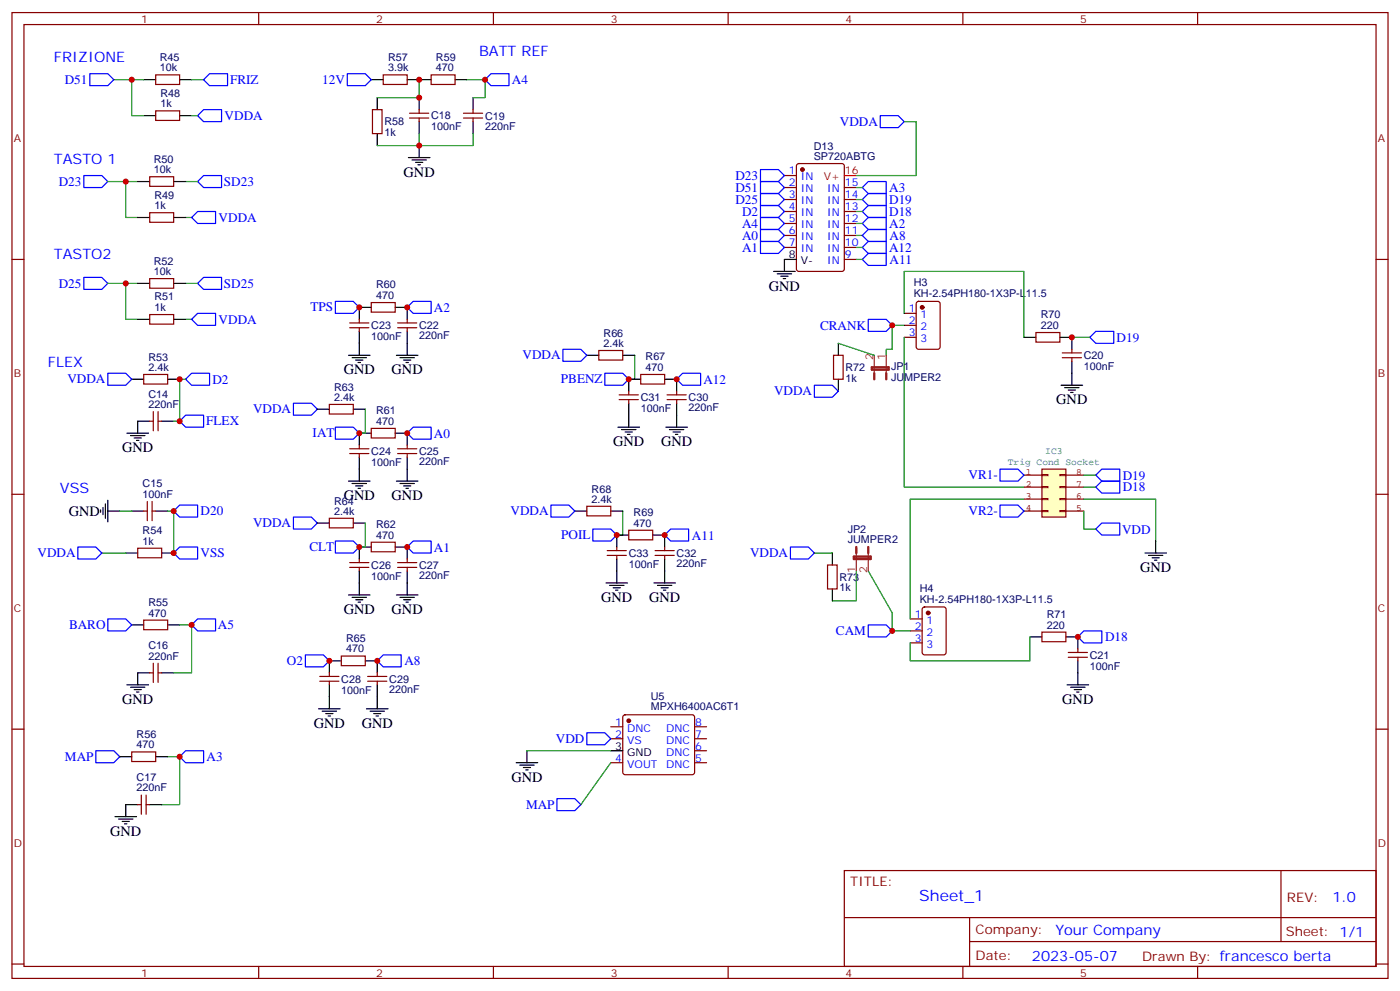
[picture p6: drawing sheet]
<svg xmlns="http://www.w3.org/2000/svg" width="412mm" height="292mm" viewBox="0 0 412 292" stroke-linecap="round" stroke-linejoin="round" font-family="sans-serif">
<g fill="none" stroke="#870000" stroke-width=".35">
<path d="M3.5 3.7h405.4v284.3h-405.4zM7.1 7.2h398.2v277.3h-398.2zM76.2 3.7v3.5M145.3 3.7v3.5M214.5 3.7v3.5M283.6 3.7v3.5M352.8 3.7v3.5M45.9 22h7v2.9h-7zM45.9 32.6h7v2.9h-7zM109.7 32.3h2.8v7h-2.8zM112.9 22h7v2.9h-7zM120.6 33.3h5.7"/>
<path d="M120.6 34.7h5.7M123.5 32.3v1M123.5 34.7v1.1M127 22h7.1v2.9h-7.1zM136.5 33.3h5.7M136.5 34.7h5.7M139.3 32.3v1M139.3 34.7v1.1M44.1 52h7.1v2.9h-7.1zM231.1 51.7h3.5M231.1 55.2h3.5M231.1 58.7h3.5"/>
<path d="M234.8 48.4l.5-.2h12.7l.7 .4v30.6l-.5 .6-12.9 .1-.6-.5-.1-30.5zM248.7 55.2h3.5M248.7 58.7h3.5M3.5 76.4h3.6M44.1 62.6h7.1v2.8h-7.1zM231.1 62.3h3.5M231.1 65.8h3.5M231.1 69.3h3.5M231.1 72.8h3.5M248.7 76.4h3.5M248.7 62.3h3.5M248.7 65.8h3.5"/>
<path d="M248.7 69.3h3.5M248.7 72.8h3.5M405.3 76.4h3.6M44.1 92.6h7.1v2.8h-7.1zM44.1 82h7.1v2.8h-7.1zM103 95.1h5.7M103 96.5h5.7M105.8 94v1.1M105.8 96.5v1M109.4 89.1h7v2.8h-7zM117.1 95.1h5.7M117.1 96.5h5.7"/>
<path d="M119.9 94v1.1M119.9 96.5v1M42.3 110.2h7.1v2.9h-7.1zM97 119.1h7.1v2.8h-7.1zM176.4 103.2h7v2.8h-7zM182.4 116.2h5.6M182.4 117.7h5.6M185.2 115.2v1M185.2 117.7v1M188.7 110.2h7.1v2.9h-7.1zM196.5 116.2h5.6M196.5 117.7h5.6"/>
<path d="M199.3 115.2v1M199.3 117.7v1M312.9 103.9h5.7M312.9 105.3h5.7M315.7 102.8v1.1M315.7 105.3v1.1M44.1 124h1.1M45.2 121.2v5.6M46.6 121.2v5.6M46.6 124h1M103 132.1h5.7M103 133.5h5.7"/>
<path d="M105.8 131.1v1M105.8 133.5v1.1M109.4 126.1h7v2.8h-7zM117.1 132.1h5.7M117.1 133.5h5.7M119.9 131.1v1M119.9 133.5v1.1M3.5 145.5h3.6M42.3 150.5h1.1M43.4 147.6v5.7M44.8 147.6v5.7M44.8 150.5h1.1"/>
<path d="M97 152.6h7.1v2.8h-7.1zM109.4 159.6h7v2.9h-7zM172.9 149h7v2.9h-7zM185.2 156.1h7.1v2.8h-7.1zM405.3 145.5h3.6M40.6 161.4h7v2.8h-7zM103 165.6h5.7M103 167h5.7M105.8 164.6v1M105.8 167v1.1M117.1 165.6h5.7M117.1 167h5.7"/>
<path d="M119.9 164.6v1M119.9 167v1.1M178.9 162.1h5.6M178.9 163.5h5.6M181.7 161v1.1M181.7 163.5v1.1M193 162.1h5.6M193 163.5h5.6M195.8 161v1.1M195.8 163.5v1.1M42.3 182.6h7.1v2.8h-7.1zM44.1 198.1h1.1"/>
<path d="M45.2 195.3v5.6M46.6 195.3v5.6M46.6 198.1h1M94.2 199.1h5.6M97 198.1v1M100.5 193.1h7.1v2.9h-7.1zM108.3 199.1h5.6M111.1 198.1v1M314.7 192.1h5.6M314.7 193.5h5.6M317.5 191v1.1M317.5 193.5v1.1"/>
<path d="M3.5 214.7h3.6M94.2 200.6h5.6M97 200.6v1M108.3 200.6h5.6M111.1 200.6v1M405.3 214.7h3.6M38.8 221.4h7.1v2.8h-7.1zM40.6 236.9h1M41.6 234.1v5.6M43 234.1v5.6M43 236.9h1.1M248.7 256.3h156.6v28.2h-156.6z"/>
<path d="M377.3 256.3v20.9M248.7 270.1h156.5M285.6 277.2h119.6M285.6 270.1v14.2M3.5 283.8h3.6M76.2 284.5v3.5M145.3 284.5v3.5M214.5 284.5v3.5M283.6 284.5v3.5M352.8 284.5v3.5M405.3 283.8h3.6"/>
</g>
<g fill="none" stroke="#000" stroke-width=".35">
<path d="M42.3 23.5h3.6M42.3 34h3.6M52.9 23.5h3.5M52.9 34h3.5M109.4 23.5h3.5M111.1 28.8v3.5M111.1 39.3v3.6M119.9 23.5h7.1M123.5 28.8v3.5M123.5 35.8v3.5M134.1 23.5h3.5M139.3 28.8v3.5"/>
<path d="M139.3 35.8v3.5M40.6 53.4h3.5M51.2 53.4h3.5M120.3 46.4h6.3M121.4 47.1h4.2M122.4 47.8h2.1M123.1 48.5h.7M123.5 42.9v3.5M40.6 64h3.5M51.2 64h3.5M227.9 79.9h6.3M234.6 76.4h-3.5v3.5"/>
<path d="M40.6 94h3.5M40.6 83.4h3.5M51.2 94h3.5M51.2 83.4h3.5M105.8 97.5v7.1M109.4 90.5h-3.6v3.5M116.4 90.5h3.5v3.5M119.9 97.5v7.1M229 80.6h4.2M230 81.3h2.1M230.7 82h.7M315.7 99.3v3.5"/>
<path d="M38.8 111.7h3.5M49.4 111.7h3.5M102.7 104.6h6.3M103.7 105.3h4.2M104.8 106h2.1M105.5 106.7h.7M116.8 104.6h6.3M117.8 105.3h4.3M118.9 106h2.1M119.6 106.7h.7M172.9 104.6h3.5M183.4 104.6h3.6"/>
<path d="M185.2 118.7v7.1M188.7 111.7h-3.5v3.5M195.8 111.7h3.5v3.5M199.3 118.7v7.1M312.6 113.4h6.3M313.6 114.1h4.3M314.7 114.8h2.1M315.4 115.5h.7M315.7 106.4v7M37.4 127.5h6.3M38.5 128.2h4.2M39.5 128.9h2.1"/>
<path d="M40.2 129.6h.7M44.1 124h-3.5v3.5M47.6 124h3.6M93.5 120.5h3.5M104.1 120.5h3.5M105.8 134.6v7M109.4 127.5h-3.6v3.6M116.4 127.5h3.5v3.6M119.9 134.6v7M182 125.8h6.4M183.1 126.5h4.2M184.1 127.2h2.2"/>
<path d="M184.9 127.9h.7M196.1 125.8h6.4M197.2 126.5h4.2M198.3 127.2h2.1M199 127.9h.7M29.6 150.1v.7M30.3 149.4v2.1M31 148.3v4.3M31.7 150.5h3.6M31.7 147.3v6.3M38.8 150.5h3.5M45.9 150.5h3.5"/>
<path d="M93.5 154h3.5M102.7 141.6h6.3M103.7 142.3h4.2M104.1 154h3.5M104.8 143.1h2.1M105.5 143.8h.7M116.8 141.6h6.3M117.8 142.3h4.3M118.9 143.1h2.1M119.6 143.8h.7M169.3 150.5h3.6M179.9 150.5h3.5"/>
<path d="M185.2 157.5h-3.5v3.5M192.3 157.5h3.5v3.5M37 162.8h3.6M47.6 162.8h3.6M102.7 175.2h6.3M103.7 175.9h4.2M104.8 176.6h2.1M105.5 177.3h.7M105.8 168.1v7.1M109.4 161h-3.6v3.6M116.4 161h3.5v3.6M116.8 175.2h6.3"/>
<path d="M117.8 175.9h4.3M118.9 176.6h2.1M119.6 177.3h.7M119.9 168.1v7.1M178.5 171.6h6.4M179.6 172.3h4.2M180.6 173h2.1M181.3 173.7h.7M181.7 164.6v7M192.6 171.6h6.4M193.7 172.3h4.2M194.7 173h2.1"/>
<path d="M195.4 173.7h.7M195.8 164.6v7M38.8 184h3.5M44.1 198.1h-3.5v3.5M47.6 198.1h3.6M49.4 184h3.5M100.5 194.6h-3.5v3.5M107.6 194.6h3.5v3.5M317.5 187.5v3.5M317.5 194.6v7M37.4 201.6h6.3M38.5 202.3h4.2"/>
<path d="M39.5 203h2.1M40.2 203.7h.7M93.8 208.7h6.4M94.9 209.4h4.2M96 210.1h2.1M96.7 210.8h.7M97 201.6v7.1M107.9 208.7h6.4M109 209.4h4.2M110.1 210.1h2.1M110.8 210.8h.7M111.1 201.6v7.1"/>
<path d="M314.3 201.6h6.4M315.4 202.3h4.2M316.4 203h2.2M317.1 203.7h.8M35.3 222.8h3.5M40.6 236.9h-3.6v3.5M44.1 236.9h3.5M45.9 222.8h3.5M33.9 240.4h6.3M34.9 241.1h4.3M36 241.8h2.1M36.7 242.5h.7"/>
</g>
<circle cx="236.4" cy="49.9" r=".53" fill="#870000" stroke="#870000" stroke-width=".35"/>
<path d="M248.7 51.7h3.5" fill="none" stroke="#f00" stroke-width=".35"/>
<g fill="none" stroke="#00f" stroke-width=".35">
<path d="M26.5 21.7h5.2l1.8 1.8-1.8 1.7h-5.2zM58.2 34l1.8-1.7h5.3v3.5h-5.3zM61.7 21.7h5.3v3.5h-5.3l-1.7-1.7zM102.3 21.7h5.3l1.8 1.8-1.8 1.7h-5.3zM144.6 21.7h5.3v3.5h-5.3l-1.7-1.7zM259.3 34h5.3l1.7 1.8-1.7 1.8h-5.3zM24.7 51.7h5.3l1.7 1.7-1.7 1.8h-5.3zM58.2 53.4l1.8-1.7h5.3v3.5h-5.3zM224 49.9h5.3l1.8 1.8-1.8 1.7h-5.3zM224 53.4h5.3l1.8 1.8-1.8 1.8h-5.3zM224 57h5.3l1.8 1.7-1.8 1.8h-5.3zM254 58.7l1.8-1.7h5.3v3.5h-5.3z"/>
<path d="M255.8 53.4h5.3v3.6h-5.3l-1.8-1.8zM56.4 64l1.8-1.7h5.3v3.5h-5.3zM224 60.5h5.3l1.8 1.8-1.8 1.7h-5.3zM224 64h5.3l1.8 1.8-1.8 1.8h-5.3zM224 67.6h5.3l1.8 1.7-1.8 1.8h-5.3zM224 71.1h5.3l1.8 1.7-1.8 1.8h-5.3zM254 62.3l1.8-1.8h5.3v3.5h-5.3zM254 65.8l1.8-1.8h5.3v3.6h-5.3zM254 69.3l1.8-1.7h5.3v3.5h-5.3zM254 72.8l1.8-1.7h5.3v3.5h-5.3zM254 76.4l1.8-1.8h5.3v3.5h-5.3zM24.7 81.7h5.3l1.7 1.7-1.7 1.8h-5.3z"/>
<path d="M56.4 94l1.8-1.7h5.3v3.5h-5.3zM58.2 83.4l1.8-1.7h5.3v3.5h-5.3zM98.8 88.7h5.3l1.7 1.8-1.7 1.8h-5.3zM119.9 90.5l1.8-1.8h5.3v3.6h-5.3zM322.8 97.5h5.3v3.6h-5.3l-1.8-1.8zM31.7 109.9h5.3l1.8 1.8-1.8 1.7h-5.3zM54.7 111.7l1.7-1.8h5.3v3.5h-5.3zM86.4 118.7h5.3l1.8 1.8-1.8 1.7h-5.3zM165.8 102.8h5.3l1.8 1.8-1.8 1.8h-5.3zM178.2 109.9h5.2l1.8 1.8-1.8 1.7h-5.2zM199.3 111.7l1.8-1.8h5.3v3.5h-5.3zM52.9 124l1.8-1.8h5.3v3.6h-5.3z"/>
<path d="M98.8 125.8h5.3l1.7 1.7-1.7 1.8h-5.3zM119.9 127.5l1.8-1.7h5.3v3.5h-5.3zM51.2 150.5l1.7-1.8h5.3v3.5h-5.3zM86.4 152.2h5.3l1.8 1.8-1.8 1.8h-5.3zM98.8 159.3h5.3l1.7 1.7-1.7 1.8h-5.3zM162.3 148.7h5.3l1.7 1.8-1.7 1.7h-5.3zM174.6 155.8h5.3l1.8 1.7-1.8 1.8h-5.3zM195.8 157.5l1.8-1.7h5.2v3.5h-5.2zM22.9 161h5.3l1.8 1.8-1.8 1.8h-5.3zM51.2 162.8l1.7-1.8h5.3v3.6h-5.3zM119.9 161l1.8-1.7h5.3v3.5h-5.3zM31.7 182.2h5.3l1.8 1.8-1.8 1.7h-5.3z"/>
<path d="M56.4 184l1.8-1.8h5.3v3.5h-5.3zM90 192.8h5.2l1.8 1.8-1.8 1.7h-5.2zM111.1 194.6l1.8-1.8h5.3v3.5h-5.3zM317.5 187.5l1.8-1.8h5.3v3.6h-5.3zM28.2 221h5.3l1.8 1.8-1.8 1.7h-5.3zM52.9 222.8l1.8-1.8h5.3v3.5h-5.3z"/>
</g>
<g fill="none" stroke="#008700" stroke-width=".35">
<path d="M33.5 23.5h5.3M42.3 23.5h-3.5v10.5h3.5M56.4 34h1.8M56.4 23.5h3.6M123.5 23.5v5.3h-12.4M123.5 39.3v3.6h-12.4M137.6 23.5h5.3v5.3h-3.6M139.3 39.3v3.6h-15.8M266.3 35.8h3.6v15.9h-17.7M31.7 53.4h5.3M40.6 53.4h-3.6v10.6h3.6M54.7 53.4h3.5"/>
<path d="M252.2 55.2h1.8M252.2 58.7h1.8M54.7 64h1.7M252.2 62.3h1.8M252.2 65.8h1.8M252.2 69.3h1.8M252.2 72.8h1.8M252.2 76.4h1.8M31.7 83.4h5.3M40.6 83.4h-3.6v10.6h3.6M54.7 83.4h3.5M54.7 94h1.7"/>
<path d="M54.7 111.7h-1.8v12.3h-1.7M187 104.6v7.1h-1.8M107.6 120.5v7h-1.8M35.3 150.5h3.5M49.4 150.5h1.8v12.3M107.6 154v7h-1.8M183.4 150.5v7h-1.7M30 162.8h7M52.9 184h3.5v14.1h-5.2M49.4 222.8h3.5v14.1h-5.3"/>
</g>
<path d="M306.9 138.1h7.1v14.1h-7.1z" fill="#ffffc2" stroke="#850000" stroke-width=".35"/>
<path d="M306.9 139.7h1.8v.4h-1.8zM312.2 139.7h1.8v.4h-1.8zM306.9 150.3h1.8v.3h-1.8zM306.9 146.8h1.8v.3h-1.8zM306.9 143.2h1.8v.4h-1.8zM312.2 150.3h1.8v.3h-1.8zM312.2 146.8h1.8v.3h-1.8zM312.2 143.2h1.8v.4h-1.8z" fill="none" stroke="#850000" stroke-width=".29"/>
<path d="M301.6 139.9h5.3M314 139.9h5.3M301.6 143.4h5.3M301.6 146.9h5.3M301.6 150.5h5.3M314 143.4h5.3M314 146.9h5.3M314 150.5h5.3" fill="none" stroke="#850000" stroke-width=".35"/>
<path d="M255.8 94h5.3l1.7 1.8-1.7 1.7h-5.3zM239.9 113.4h5.3l1.7 1.8-1.7 1.7h-5.3zM294.6 138.1h5.3l1.7 1.8-1.7 1.7h-5.3zM322.8 139.9l1.8-1.8h5.2v3.5h-5.2zM294.6 148.7h5.3l1.7 1.8-1.7 1.7h-5.3zM322.8 155.8l1.8-1.8h5.2v3.5h-5.2zM322.8 143.4l1.8-1.8h5.2v3.6h-5.2zM232.8 161h5.3l1.8 1.8-1.8 1.8h-5.3zM255.8 184h5.3l1.7 1.7-1.7 1.8h-5.3zM172.9 215.7h5.3l1.7 1.8-1.7 1.8h-5.3zM164 235.1h5.3l1.8 1.8-1.8 1.8h-5.3z" fill="none" stroke="#00f" stroke-width=".35"/>
<g fill="none" stroke="#008700" stroke-width=".35">
<path d="M266.3 95.8h-3.5v7h-1.7v1.8M266.3 92.3v-12.4h35.3v19.4M266.3 99.3v44.1h35.3M315.7 99.3h5.3M246.9 101.1l10.6 3.5M319.3 139.9h3.5M301.6 146.9h-33.5v35.3M319.3 150.5v5.3h3.5M319.3 146.9h21.1v12.4M319.3 143.4h3.5M239.9 162.8h5.3M252.2 168.1v8.8h-7"/>
<path d="M255.8 168.1l7 12.3v5.3h5.3M303.4 187.5v7.1h-35.3v-5.3M155.2 221h24.7M179.9 224.5l-8.8 12.4"/>
</g>
<g fill="none" stroke="#000" stroke-width=".35">
<path d="M301.6 99.3h3.6M312.2 99.3h3.5M246.9 101.1v3.5M246.9 111.7v3.5M340.4 159.3v3.5M245.2 162.8v3.5M245.2 173.4v3.5M337.3 162.8h6.3M338.3 163.5h4.2M339.4 164.2h2.1M340.1 164.9h.7M303.4 187.5h3.5"/>
<path d="M314 187.5h3.5M152 224.5h6.4M153.1 225.2h4.2M154.2 226h2.1M154.9 226.7h.7M155.2 221v3.5M179.9 221h3.5"/>
</g>
<g fill="none" stroke="#870000" stroke-width=".35">
<path d="M266.3 92.3h3.6M266.3 95.8h3.6M266.3 99.3h3.6M270.1 88.9l.5-.2h5.6l.7 .5v12.9l-.4 .7h-5.9l-.7-.4v-13zM305.2 97.9h7v2.8h-7zM245.5 104.6h2.9v7.1h-2.9zM243.8 166.3h2.8v7.1h-2.8zM271.9 178.9l.4-.2h5.7l.6 .4 .1 13-.5 .6-5.9 .1-.6-.5-.1-12.9zM268.1 182.2h3.5M268.1 185.7h3.5M268.1 189.3h3.5M306.9 186.1h7.1v2.8h-7.1z"/>
<path d="M179.9 214h3.5M179.9 217.5h3.5M183.7 210.6l.4-.2h19.8l.5 .2 .2 .5v16.3l-.2 .5-.5 .2h-19.8l-.4-.3-.3-.4v-16.3zM204.6 214h3.5M204.6 217.5h3.5M179.9 224.5h3.5M204.6 224.5h3.5M204.6 221h3.5"/>
</g>
<g fill="#870000" stroke="#870000" stroke-width=".35">
<circle cx="271.6" cy="90.5" r=".53"/>
<circle cx="273.4" cy="180.4" r=".53"/>
<circle cx="185.2" cy="212.2" r=".53"/>
</g>
<path d="M257.5 104.6v5.3M261.1 104.6v5.3M252.2 162.8v5.3M255.8 162.8v5.3" fill="none" stroke="#8c2424" stroke-width=".35"/>
<path d="M256.8 108.1h5v.7h-5zM257.5 109.9v1.8M261.1 109.9v1.8M251.5 163.9h5v.7h-5zM252.2 161v1.8M255.8 161v1.8" fill="none" stroke="#8c2424" stroke-width=".71"/>
<g fill="#c00">
<circle cx="38.8" cy="23.5" r=".88"/>
<circle cx="37" cy="53.4" r=".88"/>
<circle cx="37" cy="83.4" r=".88"/>
<circle cx="52.9" cy="111.7" r=".88"/>
<circle cx="51.2" cy="150.5" r=".88"/>
<circle cx="51.2" cy="162.8" r=".88"/>
<circle cx="52.9" cy="124" r=".88"/>
<circle cx="56.4" cy="184" r=".88"/>
<circle cx="52.9" cy="222.8" r=".88"/>
<circle cx="123.5" cy="28.8" r=".88"/>
<circle cx="123.5" cy="23.5" r=".88"/>
<circle cx="123.5" cy="42.9" r=".88"/>
<circle cx="142.9" cy="23.5" r=".88"/>
<circle cx="105.8" cy="90.5" r=".88"/>
<circle cx="119.9" cy="90.5" r=".88"/>
<circle cx="119.9" cy="127.5" r=".88"/>
<circle cx="105.8" cy="127.5" r=".88"/>
<circle cx="119.9" cy="161" r=".88"/>
<circle cx="105.8" cy="161" r=".88"/>
<circle cx="111.1" cy="194.6" r=".88"/>
<circle cx="97" cy="194.6" r=".88"/>
<circle cx="185.2" cy="111.7" r=".88"/>
<circle cx="199.3" cy="111.7" r=".88"/>
<circle cx="181.7" cy="157.5" r=".88"/>
<circle cx="195.8" cy="157.5" r=".88"/>
<circle cx="315.7" cy="99.3" r=".88"/>
<circle cx="317.5" cy="187.5" r=".88"/>
<circle cx="262.8" cy="95.8" r=".88"/>
<circle cx="262.8" cy="185.7" r=".88"/>
</g>
<text font-size="4.6" fill="#00f" x="270.8" y="265.3">Sheet_1</text>
<g font-size="4.2" fill="#00f">
<text x="141.1" y="16.4">BATT REF</text>
<text x="15.9" y="18.2">FRIZIONE</text>
<text x="15.9" y="48.2">TASTO 1</text>
<text x="15.9" y="76.4">TASTO2</text>
<text x="14.1" y="108.1">FLEX</text>
<text x="17.6" y="145.2">VSS</text>
<text x="392.5" y="265.6">1.0</text>
<text x="310.9" y="275.1">Your Company</text>
<text x="304" y="282.9">2023-05-07</text>
</g>
<g font-size="4.2">
<text x="118.9" y="52">GND</text>
<text x="226.5" y="85.5">GND</text>
<text x="101.2" y="110.2">GND</text>
<text x="115.4" y="110.2">GND</text>
<text x="311.1" y="119.1">GND</text>
<text x="180.6" y="131.4">GND</text>
<text x="194.7" y="131.4">GND</text>
<text x="36" y="133.2">GND</text>
<text x="101.2" y="147.3">GND</text>
<text x="115.4" y="147.3">GND</text>
<text x="20.3" y="151.9">GND</text>
<text x="335.8" y="168.5">GND</text>
<text x="177.1" y="177.3">GND</text>
<text x="191.2" y="177.3">GND</text>
<text x="101.2" y="180.8">GND</text>
<text x="115.4" y="180.8">GND</text>
<text x="36" y="207.3">GND</text>
<text x="312.9" y="207.3">GND</text>
<text x="92.4" y="214.3">GND</text>
<text x="106.5" y="214.3">GND</text>
<text x="150.6" y="230.2">GND</text>
<text x="32.5" y="246.1">GND</text>
</g>
<g font-size="3.9" fill="#00f">
<text x="19.1" y="24.6">D51</text>
<text x="67.8" y="24.8">FRIZ</text>
<text x="94.9" y="24.6">12V</text>
<text x="150.8" y="24.7">A4</text>
<text x="66.2" y="35.4">VDDA</text>
<text x="247.4" y="37.1">VDDA</text>
<text x="216.6" y="52.9">D23</text>
<text x="17.3" y="54.7">D23</text>
<text x="66" y="54.8">SD23</text>
<text x="216.6" y="56.4">D51</text>
<text x="216.6" y="60">D25</text>
<text x="261.9" y="56.4">A3</text>
<text x="64.4" y="65.4">VDDA</text>
<text x="218.6" y="63.5">D2</text>
<text x="261.9" y="60">D19</text>
<text x="261.9" y="63.5">D18</text>
<text x="218.6" y="67">A4</text>
<text x="218.6" y="70.5">A0</text>
<text x="261.9" y="67">A2</text>
<text x="262" y="70.6">A8</text>
<text x="218.6" y="74.1">A1</text>
<text x="261.9" y="74.2">A12</text>
<text x="262" y="77.7">A11</text>
<text x="17.3" y="84.6">D25</text>
<text x="66" y="84.7">SD25</text>
<text x="64.4" y="95.4">VDDA</text>
<text x="91.4" y="91.7">TPS</text>
<text x="127.8" y="91.8">A2</text>
<text x="241.6" y="97">CRANK</text>
<text x="328.9" y="100.6">D19</text>
<text x="153.9" y="105.8">VDDA</text>
<text x="19.9" y="112.9">VDDA</text>
<text x="62.6" y="113">D2</text>
<text x="165.2" y="112.9">PBENZ</text>
<text x="207.2" y="113">A12</text>
<text x="228" y="116.4">VDDA</text>
<text x="60.8" y="125.2">FLEX</text>
<text x="74.5" y="121.7">VDDA</text>
<text x="92.1" y="128.7">IAT</text>
<text x="127.8" y="128.8">A0</text>
<text x="285.3" y="141.1">VR1-</text>
<text x="330.7" y="141.2">D19</text>
<text x="330.7" y="144.6">D18</text>
<text x="59.1" y="151.7">D20</text>
<text x="74.5" y="155.2">VDDA</text>
<text x="150.4" y="151.7">VDDA</text>
<text x="285.3" y="151.7">VR2-</text>
<text x="165.3" y="158.7">POIL</text>
<text x="203.8" y="158.8">A11</text>
<text x="330.5" y="157.1">VDD</text>
<text x="11" y="164">VDDA</text>
<text x="59.1" y="164">VSS</text>
<text x="91.2" y="162.3">CLT</text>
<text x="127.8" y="162.4">A1</text>
<text x="221" y="164.1">VDDA</text>
<text x="20.3" y="185.2">BARO</text>
<text x="64.2" y="185.2">A5</text>
<text x="246.2" y="187">CAM</text>
<text x="325.5" y="188.8">D18</text>
<text x="84.5" y="195.8">O2</text>
<text x="119.1" y="195.9">A8</text>
<text x="163.8" y="218.8">VDD</text>
<text x="19.1" y="224">MAP</text>
<text x="60.9" y="224">A3</text>
<text x="155" y="238.2">MAP</text>
</g>
<g font-size="3.9" fill="#800">
<text x="250.5" y="260.9">TITLE:</text>
<text x="379.1" y="265.6">REV:</text>
<text x="287.4" y="275.1">Company:</text>
<text x="378.7" y="275.7">Sheet: 1/1</text>
<text x="287.4" y="282.8">Date:</text>
<text x="336.4" y="282.8">Drawn By: francesco berta</text>
</g>
<g font-size="3.2" fill="#800">
<text x="41.6" y="6.7">1</text>
<text x="110.8" y="6.7">2</text>
<text x="179.9" y="6.7">3</text>
<text x="249.1" y="6.7">4</text>
<text x="318.2" y="6.7">5</text>
<text x="4.1" y="41.8">A</text>
<text x="405.9" y="41.8">A</text>
<text x="4.1" y="110.9">B</text>
<text x="405.9" y="110.9">B</text>
<text x="4.1" y="180.1">C</text>
<text x="405.9" y="180.1">C</text>
<text x="4.1" y="249.2">D</text>
<text x="405.9" y="249.2">D</text>
<text x="41.6" y="287.5">1</text>
<text x="110.8" y="287.5">2</text>
<text x="179.9" y="287.5">3</text>
<text x="249.1" y="287.5">4</text>
<text x="318.2" y="287.5">5</text>
</g>
<g font-size="3.2" fill="#000080">
<text x="47" y="17.9">R45</text>
<text x="114.3" y="17.8">R57</text>
<text x="128.4" y="17.8">R59</text>
<text x="47" y="21">10k</text>
<text x="114.3" y="21">3.9k</text>
<text x="128.4" y="21">470</text>
<text x="47.3" y="28.5">R48</text>
<text x="47.3" y="31.6">1k</text>
<text x="127" y="35.2">C18</text>
<text x="142.9" y="35.2">C19</text>
<text x="113.2" y="40">1k</text>
<text x="113.2" y="36.9">R58</text>
<text x="127" y="38.4">100nF</text>
<text x="142.9" y="38.2">220nF</text>
<text x="45.3" y="47.9">R50</text>
<text x="239.7" y="47">SP720ABTG</text>
<text x="239.7" y="44">D13</text>
<text x="45.3" y="51">10k</text>
<text x="45.5" y="58.4">R49</text>
<text x="45.5" y="61.6">1k</text>
<text x="45.3" y="77.9">R52</text>
<text x="45.3" y="81">10k</text>
<text x="45.5" y="88.4">R51</text>
<text x="110.8" y="88">470</text>
<text x="110.8" y="84.8">R60</text>
<text x="269.2" y="87.5">KH-2.54PH180-1X3P-L11.5</text>
<text x="269.2" y="84.3">H3</text>
<text x="45.5" y="91.5">1k</text>
<text x="306.6" y="93.7">R70</text>
<text x="109.4" y="100.1">100nF</text>
<text x="109.4" y="96.9">C23</text>
<text x="123.5" y="99.9">220nF</text>
<text x="123.5" y="97">C22</text>
<text x="177.8" y="99.2">R66</text>
<text x="306.6" y="96.8">220</text>
<text x="43.7" y="106.2">R53</text>
<text x="177.8" y="102.1">2.4k</text>
<text x="190.2" y="106">R67</text>
<text x="319.3" y="105.7">C20</text>
<text x="43.7" y="109.2">2.4k</text>
<text x="190.2" y="109.2">470</text>
<text x="249.1" y="112.4">1k</text>
<text x="249.1" y="109.2">R72</text>
<text x="262.5" y="112.3">JUMPER2</text>
<text x="262.5" y="109.1">JP1</text>
<text x="319.3" y="109">100nF</text>
<text x="43.7" y="117.2">C14</text>
<text x="98.4" y="118">2.4k</text>
<text x="98.4" y="115.1">R63</text>
<text x="188.7" y="118.1">C31</text>
<text x="202.9" y="118.1">C30</text>
<text x="43.7" y="120.1">220nF</text>
<text x="110.8" y="125.1">470</text>
<text x="110.8" y="121.9">R61</text>
<text x="188.7" y="121.3">100nF</text>
<text x="202.8" y="121.1">220nF</text>
<text x="109.4" y="137.2">100nF</text>
<text x="109.4" y="134">C24</text>
<text x="123.5" y="136.9">220nF</text>
<text x="123.5" y="134">C25</text>
<text x="42" y="143.4">C15</text>
<text x="42" y="146.6">100nF</text>
<text x="98.4" y="148.6">R64</text>
<text x="174.3" y="148">2.4k</text>
<text x="174.3" y="145.1">R68</text>
<text x="98.4" y="151.5">2.4k</text>
<text x="110.8" y="155.4">R62</text>
<text x="186.6" y="155">470</text>
<text x="186.6" y="151.9">R69</text>
<text x="42" y="160.3">1k</text>
<text x="42" y="157.2">R54</text>
<text x="110.8" y="158.6">470</text>
<text x="249.7" y="160">JUMPER2</text>
<text x="249.7" y="156.9">JP2</text>
<text x="109.4" y="167.5">C26</text>
<text x="123.5" y="167.5">C27</text>
<text x="185.2" y="167.2">100nF</text>
<text x="185.2" y="163.9">C33</text>
<text x="199.3" y="166.9">220nF</text>
<text x="199.3" y="164">C32</text>
<text x="109.4" y="170.7">100nF</text>
<text x="123.5" y="170.5">220nF</text>
<text x="247.3" y="170.9">R73</text>
<text x="43.8" y="178.3">R55</text>
<text x="247.3" y="174.1">1k</text>
<text x="270.9" y="177.5">KH-2.54PH180-1X3P-L11.5</text>
<text x="270.9" y="174.2">H4</text>
<text x="43.8" y="181.5">470</text>
<text x="308.3" y="185">220</text>
<text x="308.3" y="181.9">R71</text>
<text x="43.8" y="191">C16</text>
<text x="102" y="188.9">R65</text>
<text x="43.8" y="194.2">220nF</text>
<text x="102" y="192.1">470</text>
<text x="321" y="197.1">100nF</text>
<text x="321" y="193.9">C21</text>
<text x="100.5" y="201">C28</text>
<text x="114.7" y="204">220nF</text>
<text x="114.7" y="201">C29</text>
<text x="100.5" y="204.2">100nF</text>
<text x="191.7" y="209.1">MPXH6400AC6T1</text>
<text x="191.7" y="206">U5</text>
<text x="40.2" y="220.3">470</text>
<text x="40.2" y="217.1">R56</text>
<text x="40.2" y="229.8">C17</text>
<text x="40.2" y="233">220nF</text>
</g>
<g font-size="3.2" fill="#00f">
<text x="232.4" y="51.3">1</text>
<text x="235.9" y="53.1">IN</text>
<text x="232.4" y="54.9">2</text>
<text x="232.4" y="58.4">3</text>
<text x="235.9" y="56.6">IN</text>
<text x="243.7" y="56.6">IN</text>
<text x="248.9" y="58.4">14</text>
<text x="248.9" y="54.9">15</text>
<text x="232.4" y="61.9">4</text>
<text x="232.4" y="65.4">5</text>
<text x="235.9" y="60.1">IN</text>
<text x="235.9" y="63.7">IN</text>
<text x="243.7" y="63.7">IN</text>
<text x="243.7" y="60.1">IN</text>
<text x="248.9" y="65.4">12</text>
<text x="248.9" y="61.9">13</text>
<text x="232.4" y="69">6</text>
<text x="235.9" y="67.2">IN</text>
<text x="235.9" y="70.7">IN</text>
<text x="243.7" y="70.7">IN</text>
<text x="243.7" y="67.2">IN</text>
<text x="248.9" y="69">11</text>
<text x="232.4" y="72.5">7</text>
<text x="235.9" y="74.3">IN</text>
<text x="243.7" y="77.8">IN</text>
<text x="243.7" y="74.3">IN</text>
<text x="248.9" y="76">9</text>
<text x="248.9" y="72.5">10</text>
<text x="267.7" y="91.9">1</text>
<text x="267.7" y="95.4">2</text>
<text x="271.2" y="93.7">1</text>
<text x="267.7" y="99">3</text>
<text x="271.2" y="97.2">2</text>
<text x="271.2" y="100.7">3</text>
<text x="269.4" y="181.9">1</text>
<text x="269.4" y="185.4">2</text>
<text x="272.9" y="183.6">1</text>
<text x="269.4" y="188.9">3</text>
<text x="272.9" y="187.1">2</text>
<text x="272.9" y="190.7">3</text>
<text x="181.3" y="213.6">1</text>
<text x="184.7" y="215.4">DNC</text>
<text x="196.3" y="215.4">DNC</text>
<text x="204.8" y="213.6">8</text>
<text x="181.3" y="217.1">2</text>
<text x="184.7" y="218.9">VS</text>
<text x="196.3" y="218.9">DNC</text>
<text x="204.8" y="220.7">6</text>
<text x="204.8" y="217.1">7</text>
<text x="181.3" y="224.2">4</text>
<text x="184.7" y="226">VOUT</text>
<text x="196.3" y="226">DNC</text>
<text x="196.3" y="222.4">DNC</text>
<text x="204.8" y="224.2">5</text>
</g>
<g font-size="3.2" fill="#f00">
<text x="242.6" y="53.1">V+</text>
<text x="248.9" y="51.3">16</text>
</g>
<g font-size="3.2">
<text x="232.4" y="76">8</text>
<text x="235.9" y="77.8">V-</text>
<text x="181.3" y="220.7">3</text>
<text x="184.7" y="222.4">GND</text>
</g>
<g font-size="3.2" fill="#8d2323">
<text x="257.2" y="106" transform="rotate(-90 257.2 106)">2</text>
<text x="260.7" y="106" transform="rotate(-90 260.7 106)">1</text>
<text x="251.9" y="168.7" transform="rotate(-90 251.9 168.7)">1</text>
<text x="255.4" y="168.7" transform="rotate(-90 255.4 168.7)">2</text>
</g>
<g font-size="2.8" fill="#008484">
<text x="296.9" y="136.8">Trig Cond Socket</text>
<text x="307.9" y="133.6">IC3</text>
</g>
<g font-size="2.8" fill="#840000">
<text x="302.2" y="139.8">1</text>
<text x="302.2" y="143.4">2</text>
<text x="317" y="143.4">7</text>
<text x="317" y="139.8">8</text>
<text x="302.2" y="146.9">3</text>
<text x="317" y="146.9">6</text>
<text x="302.2" y="150.4">4</text>
<text x="317" y="150.4">5</text>
</g>
</svg>
